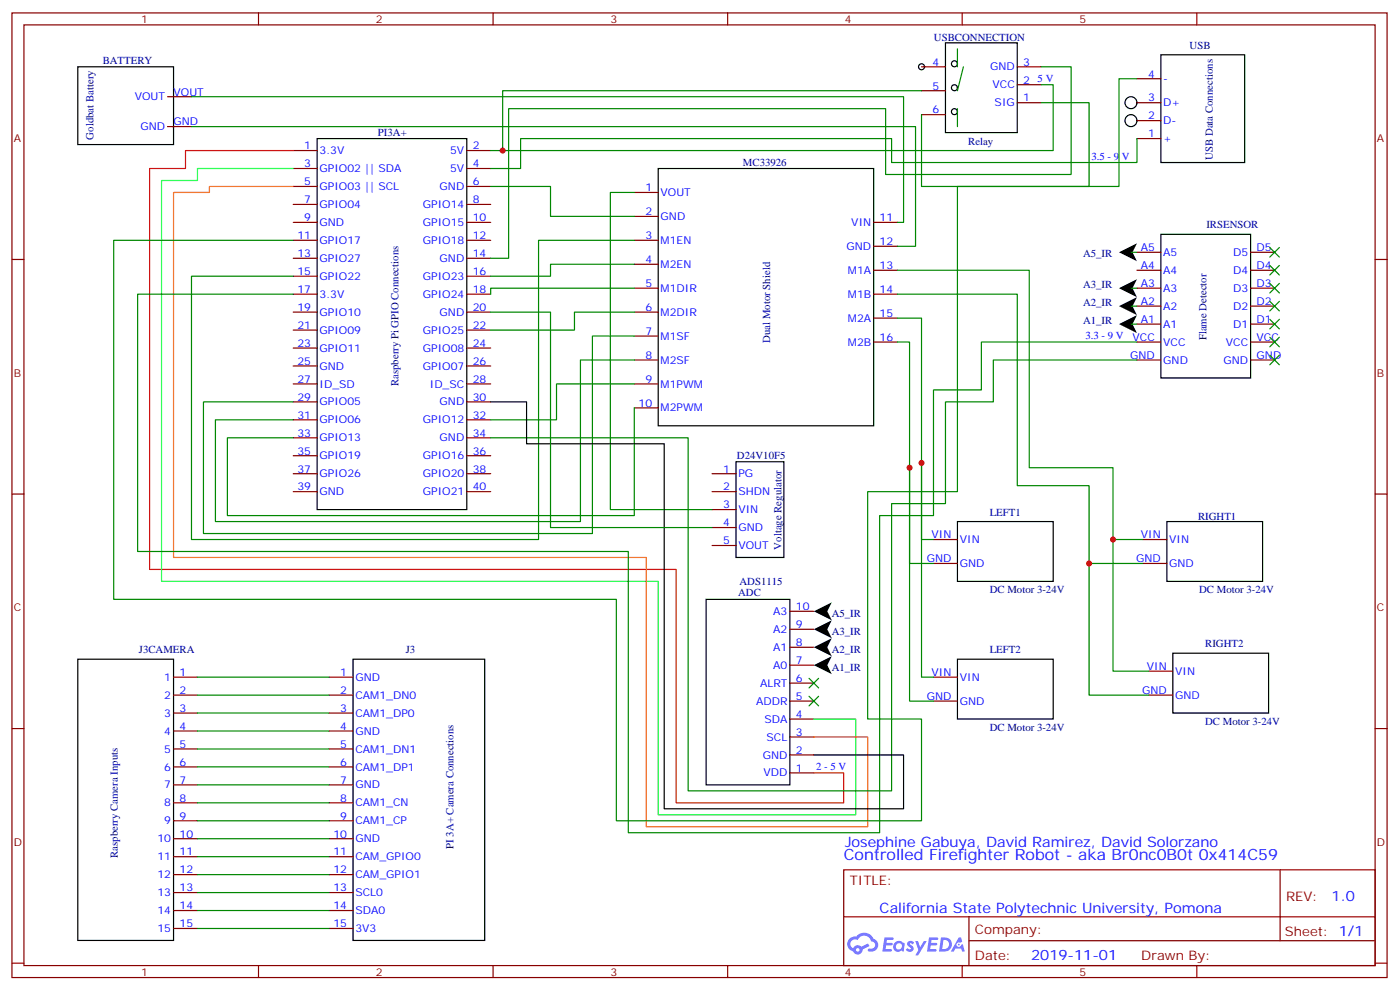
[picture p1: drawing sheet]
<svg xmlns="http://www.w3.org/2000/svg" width="413mm" height="292mm" viewBox="0 0 413 292" stroke-linecap="round" stroke-linejoin="round" font-family="sans-serif">
<g fill="none" stroke="#000" stroke-width=".35">
<circle cx="333.4" cy="35.6" r="1.76"/>
<circle cx="333.4" cy="30.3" r="1.76"/>
</g>
<path d="M329.8 74.4l5.3-2.7-1.3 2.7 1.3 2.6zM329.8 84.9l5.3-2.6-1.3 2.6 1.3 2.7zM329.8 90.2l5.3-2.6-1.3 2.6 1.3 2.7zM329.8 95.5l5.3-2.6-1.3 2.6 1.3 2.7zM239.9 196.1l5.3-2.7-1.3 2.7 1.3 2.6zM239.9 190.8l5.3-2.7-1.3 2.7 1.3 2.6zM239.9 185.5l5.3-2.7-1.3 2.7 1.3 2.6zM239.9 180.2l5.3-2.6-1.3 2.6 1.3 2.6z" fill="#000"/>
<g fill="none" stroke="#870000" stroke-width=".35">
<path d="M3.5 3.8h405.4v284.3h-405.4zM7.1 7.3h398.2v277.3h-398.2zM76.2 3.8v3.5M145.3 3.8v3.5M214.5 3.8v3.5M283.6 3.8v3.5M352.8 3.8v3.5M3.5 76.5h3.6M405.3 76.5h3.6M3.5 145.6h3.6M405.3 145.6h3.6M3.5 214.8h3.6"/>
<path d="M405.3 214.8h3.6M248.7 256.4h156.6v28.2h-156.6zM377.3 256.4v20.9M248.7 270.2h156.5M285.6 277.3h119.6M285.6 270.2v14.2M3.5 283.9h3.6M76.2 284.6v3.5M145.3 284.6v3.5M214.5 284.6v3.5M283.6 284.6v3.5M352.8 284.6v3.5"/>
<path d="M405.3 283.9h3.6"/>
</g>
<g fill="#5487ff">
<path d="M267.7 277.6a1.22 1.22 0 0 1 1.7 .2l-.4 .6a.47 .47 0 0 0-.3-.4 .47 .47 0 0 0-.5 .2l.1 .2a1.14 1.14 0 0 1 .8 1.8 1.14 1.14 0 0 1-1.9 0l-.2-.2 .5-.6 .7 .5a.29 .29 0 0 0 .3-.3 .29 .29 0 0 0-.2-.3 1.04 1.04 0 0 1-.6-1.7z"/>
<path d="M260.7 276.3h2.4l.3 .2-.2 .5-1.8 .1-.1 .8h1.5l.3 .4-.3 .4h-1.6l-.2 1.1h1.7l.2 .3-.2 .3-2.6 .1z"/>
<path d="M273.8 276.3h2.4l.3 .2-.1 .5-1.8 .1-.2 .8h1.6l.3 .4-.4 .4h-1.6l-.1 1.1h1.7l.2 .3-.2 .3-2.6 .1z"/>
<path d="M282.6 276.3h.7l.3 1.3-.6 .3a.69 .69 0 0 0-1 .3 .69 .69 0 0 0 .4 .9 .69 .69 0 0 0 .9-.6l.5-.2 .6 2.2h-.8l-.2-.9h-1.8l-.5 .9h-.8z"/>
<path d="M269.8 277.4h.8l.6 1.8 1.1-1.8h.9l-2.6 4.2h-.8l.9-1.5z"/>
<path d="M277.4 276.3l-.6 4.2h1.3a2.11 2.11 0 0 0 2.5-2.1 2.11 2.11 0 0 0-2.5-2.1zM278.1 277.1a1.39 1.39 0 0 1 1.7 1.4 1.39 1.39 0 0 1-1.8 1.3h-.3z"/>
<path d="M263.7 277.9a1.54 1.54 0 0 0-.1 2.2 1.54 1.54 0 0 0 2.2 .1l.6 .3 .3-2.3-.2-.3h-.4a1.49 1.49 0 0 0-2.4 0zM264 278.9a.94 .94 0 0 1 1.8 0 .94 .94 0 0 1-1.8 0z"/>
<path d="M250.4 276.7a2.18 2.18 0 0 0 1.1 3.7 1.44 1.44 0 0 0 1.6 .9 1.44 1.44 0 0 0 1.2-1.4l2-1.1-.5-.7-1.9 1a1.47 1.47 0 0 0-2.4 .4 1.39 1.39 0 0 1-.7-1.9 1.39 1.39 0 0 1 2-.5 2.12 2.12 0 0 1 2.2-1.3 2.12 2.12 0 0 1 1.9 1.7 1.14 1.14 0 0 1 1.1 1.4 1.14 1.14 0 0 1-1.7 .7 .43 .43 0 0 0-.5 .4 .43 .43 0 0 0 .4 .5 1.98 1.98 0 0 0 2.5-1.2 1.98 1.98 0 0 0-1.2-2.6 3.1 3.1 0 0 0-5.3-.6l-.9 .1zM252.3 280a.55 .55 0 0 1 1.1 0 .55 .55 0 0 1-1.1 0z"/>
<circle cx="282.6" cy="278.4" r=".26"/>
</g>
<g fill="none" stroke="#000" stroke-width=".35">
<path d="M22.9 19.7h28.3v22.9h-28.3zM278.7 12.6h21.2v26.5h-21.2zM342.2 16.2h24.7v31.7h-24.7zM93.5 40.9h44.1v109.3h-44.1zM194 49.7h63.5v75.8h-63.5zM342.2 69.1h26.5v42.3h-26.5zM144.6 118.5h10.6v12.3h40.6v107.6h70.5v-15.9h-26.4M217 136.1h14.1v28.2h-14.1zM282.2 153.7h28.2v17.7h-28.2zM344 153.7h28.2v17.7h-28.2zM208.1 176.7h24.7v54.7h-24.7zM22.9 194.3h28.3v82.9h-28.3z"/>
<path d="M104.1 194.3h38.8v82.9h-38.8zM282.2 194.3h28.2v17.6h-28.2zM345.7 192.5h28.2v17.7h-28.2z"/>
<circle cx="271.6" cy="19.7" r=".88"/>
<circle cx="281.3" cy="18.8" r=".88"/>
<circle cx="281.3" cy="32.9" r=".88"/>
<circle cx="281.3" cy="25.9" r=".88"/>
</g>
<g fill="none" stroke="#870000" stroke-width=".35">
<path d="M271.6 19.7h7.1M299.9 19.7h7M49.4 28.5h7M49.4 37.3h7M271.6 33.8h7.1M271.6 26.7h7.1M299.9 30.3h7M299.9 25h7M335.1 23.2h7.1M335.1 30.3h7.1M335.1 35.6h7.1M86.4 55h7.1"/>
<path d="M86.4 49.7h7.1M86.4 44.4h7.1M137.6 55h7M137.6 49.7h7M137.6 44.4h7M187 56.7h7M335.1 40.9h7.1M86.4 65.5h7.1M86.4 70.8h7.1M86.4 76.1h7.1M86.4 60.3h7.1M137.6 65.5h7"/>
<path d="M137.6 70.8h7M137.6 76.1h7M137.6 60.3h7M187 77.9h7M187 70.8h7M187 63.8h7M257.5 79.7h7.1M257.5 72.6h7.1M257.5 65.5h7.1M335.1 79.7h7.1M335.1 74.4h7.1M368.7 79.7h7"/>
<path d="M368.7 74.4h7M86.4 86.7h7.1M86.4 92h7.1M86.4 97.3h7.1M86.4 81.4h7.1M137.6 86.7h7M137.6 92h7M137.6 97.3h7M137.6 81.4h7M187 99.1h7M187 92h7M187 84.9h7"/>
<path d="M257.5 93.8h7.1M257.5 86.7h7.1M335.1 84.9h7.1M335.1 90.2h7.1M335.1 95.5h7.1M368.7 84.9h7M368.7 90.2h7M368.7 95.5h7M86.4 113.2h7.1M86.4 118.5h7.1M86.4 107.9h7.1M86.4 102.6h7.1"/>
<path d="M137.6 113.2h7M137.6 118.5h7M137.6 107.9h7M137.6 102.6h7M187 113.2h7M187 106.1h7M257.5 100.8h7.1M335.1 100.8h7.1M335.1 106.1h7.1M368.7 100.8h7M368.7 106.1h7M86.4 139.6h7.1"/>
<path d="M86.4 134.3h7.1M86.4 129h7.1M86.4 123.8h7.1M137.6 139.6h7M137.6 134.3h7M137.6 129h7M137.6 123.8h7M187 120.2h7M209.9 139.6h7.1M86.4 144.9h7.1M137.6 144.9h7M209.9 144.9h7.1"/>
<path d="M209.9 155.5h7.1M209.9 150.2h7.1M275.2 159h7M336.9 159h7.1M209.9 160.8h7.1M275.2 166.1h7M336.9 166.1h7.1M51.2 199.6h7M97 199.6h7.1M232.8 180.2h7.1M232.8 185.5h7.1M232.8 190.8h7.1"/>
<path d="M232.8 196.1h7.1M275.2 199.6h7M338.7 197.8h7M51.2 204.9h7M51.2 215.5h7M51.2 210.2h7M97 204.9h7.1M97 215.5h7.1M97 210.2h7.1M232.8 206.7h7.1M232.8 201.4h7.1M232.8 211.9h7.1"/>
<path d="M232.8 217.2h7.1M275.2 206.7h7M338.7 204.9h7M51.2 236.6h7M51.2 231.4h7M51.2 226.1h7M51.2 220.8h7M97 236.6h7.1M97 231.4h7.1M97 226.1h7.1M97 220.8h7.1M232.8 222.5h7.1"/>
<path d="M232.8 227.8h7.1M51.2 257.8h7M51.2 252.5h7M51.2 247.2h7M51.2 241.9h7M97 257.8h7.1M97 252.5h7.1M97 247.2h7.1M97 241.9h7.1M51.2 273.7h7M51.2 268.4h7M51.2 263.1h7"/>
<path d="M97 273.7h7.1M97 268.4h7.1M97 263.1h7.1"/>
</g>
<g fill="none" stroke="#008700" stroke-width=".35">
<path d="M282.2 14.4v5.3M284 19.7l-1.8 7M306.9 19.7h8.8v31.7h-54.6v-19.4h-111.2v44.1h-5.3M56.4 28.5h209.9v37h-1.7M56.4 37.3h213.5v35.3h-5.3M271.6 26.7h-123.4v17.7M282.2 32v5.3M306.9 25h3.5v19.4h-165.8M306.9 30.3h14.1v24.7h-38.8v89.9h-26.4v67h15.8v30h-89.9v-65.2h-148.2v-105.9h52.9M335.1 23.2h-5.3v31.8h-58.2v-21.2M144.6 55h17.7v8.8h24.7M187 56.7h-7.1v93.5h30"/>
<path d="M335.1 40.9v7h-72.3v-7h-109.3v8.8h-8.9M187 70.8h-28.3v88.2h-102.3v-77.6h30M187 77.9h-24.7v3.5h-17.7M264.6 79.7h38.8v58.2h24.7v59.9h10.6M333.4 74.4h1.7M86.4 86.7h-45.8v75.9h144.6v82.9h74.1v-93.5h15.9v-37.1h14.1v-14.1h45.8M144.6 92h17.7v63.5h47.6M187 84.9h-42.4v1.8M187 92h-17.7v5.3h-24.7M187 99.1h-12.4v58.2h-114.6v-38.8h26.4M264.6 86.7h35.3v56.5h21.1v61.7h17.7M264.6 93.8h7v65.2h3.6"/>
<path d="M333.4 84.9h1.7M333.4 90.2h1.7M333.4 95.5h1.7M187 106.1h-15.9v47.6h-107.6v-29.9h22.9M187 113.2h-23v10.6h-19.4M264.6 100.8h3.5v65.3h7.1M335.1 106.1h-42.3v12.4h-14.1v29.9h-15.9v84.7h-60v-104.1h-58.2M187 120.2v31.8h-120v-23h19.4M268.1 137.9v68.8h7.1M271.6 136.5v63.1h3.6M328.1 159h8.8M321 166.1h15.9"/>
<path d="M58.2 199.6h38.8M58.2 204.9h38.8M58.2 210.2h38.8M58.2 215.5h38.8M58.2 220.8h38.8M58.2 226.1h38.8M58.2 231.4h38.8M58.2 236.6h38.8M58.2 241.9h38.8M58.2 247.2h38.8M58.2 252.5h38.8M58.2 257.8h38.8"/>
<path d="M58.2 263.1h38.8M58.2 268.4h38.8M58.2 273.7h38.8"/>
</g>
<path d="M86.4 44.4h-31.7v5.3h-10.6v118.2h155.2v68.7h49.4v-8.8h-8.8" fill="none" stroke="#f00" stroke-width=".35"/>
<path d="M86.4 49.7h-28.2v3.5h-10.6v118.2h146.4v68.8h58.2v-28.3h-12.3" fill="none" stroke="#0f3" stroke-width=".35"/>
<path d="M86.4 55h-24.7v1.7h-10.5v107.6h139.3v79.4h65.3v-26.5h-15.9" fill="none" stroke="#f60" stroke-width=".35"/>
<g fill="#c00">
<circle cx="321" cy="166.1" r=".88"/>
<circle cx="328.1" cy="159" r=".88"/>
<circle cx="271.6" cy="136.5" r=".88"/>
<circle cx="268.1" cy="137.9" r=".88"/>
<circle cx="148.2" cy="44.4" r=".88"/>
</g>
<g fill="#c00" stroke="#008700" stroke-width=".35">
<path d="M374.3 73l2.8 2.8zM377.1 73l-2.8 2.8z"/>
<path d="M374.3 78.2l2.8 2.9zM374.3 81.1l2.8-2.9z"/>
<path d="M374.3 83.5l2.8 2.9zM377.1 83.5l-2.8 2.9z"/>
<path d="M374.3 88.8l2.8 2.9zM377.1 88.8l-2.8 2.9z"/>
<path d="M374.3 94.1l2.8 2.8zM374.3 96.9l2.8-2.8z"/>
<path d="M374.3 99.4l2.8 2.8zM377.1 99.4l-2.8 2.8z"/>
<path d="M374.3 104.7l2.8 2.8zM377.1 104.7l-2.8 2.8z"/>
<path d="M238.5 200l2.8 2.8zM241.3 200l-2.8 2.8z"/>
<path d="M238.5 205.2l2.8 2.9zM241.3 205.2l-2.8 2.9z"/>
</g>
<text font-size="4.6" fill="#00f" x="248.7" y="253.6">Controlled Firefighter Robot - aka Br0nc0B0t 0x414C59</text>
<g font-size="4.2" fill="#00f">
<text x="249.1" y="249.6">Josephine Gabuya, David Ramirez, David Solorzano</text>
<text x="259.3" y="269">California State Polytechnic University, Pomona</text>
<text x="392.5" y="265.7">1.0</text>
<text x="304" y="283">2019-11-01</text>
</g>
<g font-size="3.9" fill="#800">
<text x="250.5" y="261">TITLE:</text>
<text x="379.1" y="265.7">REV:</text>
<text x="287.4" y="275.2">Company:</text>
<text x="378.7" y="275.8">Sheet: 1/1</text>
<text x="287.4" y="282.9">Date:</text>
<text x="336.4" y="282.9">Drawn By:</text>
</g>
<g font-size="3.2" fill="#800">
<text x="41.6" y="6.8">1</text>
<text x="110.8" y="6.8">2</text>
<text x="179.9" y="6.8">3</text>
<text x="249.1" y="6.8">4</text>
<text x="318.2" y="6.8">5</text>
<text x="4.1" y="41.9">A</text>
<text x="405.9" y="41.9">A</text>
<text x="4.1" y="111.1">B</text>
<text x="405.9" y="111.1">B</text>
<text x="4.1" y="180.2">C</text>
<text x="405.9" y="180.2">C</text>
<text x="4.1" y="249.3">D</text>
<text x="405.9" y="249.3">D</text>
<text x="41.6" y="287.6">1</text>
<text x="110.8" y="287.6">2</text>
<text x="179.9" y="287.6">3</text>
<text x="249.1" y="287.6">4</text>
<text x="318.2" y="287.6">5</text>
</g>
<g font-size="3.2" fill="#000080">
<text x="275.3" y="12.1">USBCONNECTION</text>
<text x="350.7" y="14.4">USB</text>
<text x="30.3" y="19">BATTERY</text>
<text x="27.5" y="41.1" transform="rotate(-90 27.5 41.1)">Goldbat Battery</text>
<text x="111.4" y="40.1">PI3A+</text>
<text x="285.4" y="42.6">Relay</text>
<text x="357.6" y="47.1" transform="rotate(-90 357.6 47.1)">USB Data Connections</text>
<text x="219" y="49">MC33926</text>
<text x="355.6" y="67.3">IRSENSOR</text>
<text x="319.3" y="75.6">A5_IR</text>
<text x="319.3" y="84.9">A3_IR</text>
<text x="319.3" y="90.2">A2_IR</text>
<text x="319.3" y="95.5">A1_IR</text>
<text x="227" y="101.1" transform="rotate(-90 227 101.1)">Dual Motor Shield</text>
<text x="355.6" y="100.4" transform="rotate(-90 355.6 100.4)">Flame Detector</text>
<text x="117.5" y="113.8" transform="rotate(-90 117.5 113.8)">Raspberry Pi GPIO Connections</text>
<text x="217.2" y="135.4">D24V10F5</text>
<text x="291.7" y="152">LEFT1</text>
<text x="353.2" y="153.2">RIGHT1</text>
<text x="230.4" y="162" transform="rotate(-90 230.4 162)">Voltage Regulator</text>
<text x="218" y="172.4">ADS1115</text>
<text x="217.6" y="175.6">ADC</text>
<text x="291.7" y="174.9">DC Motor 3-24V</text>
<text x="353.5" y="174.9">DC Motor 3-24V</text>
<text x="245.2" y="182">A5_IR</text>
<text x="245.2" y="187.3">A3_IR</text>
<text x="355.2" y="190.8">RIGHT2</text>
<text x="40.9" y="192.5">J3CAMERA</text>
<text x="119.6" y="192.5">J3</text>
<text x="245.2" y="197.8">A1_IR</text>
<text x="245.2" y="192.5">A2_IR</text>
<text x="291.7" y="192.5">LEFT2</text>
<text x="291.7" y="215.5">DC Motor 3-24V</text>
<text x="355.2" y="213.7">DC Motor 3-24V</text>
<text x="133.7" y="250.2" transform="rotate(-90 133.7 250.2)">PI 3A+ Camera Connections</text>
<text x="34.8" y="252.9" transform="rotate(-90 34.8 252.9)">Raspberry Camera Inputs</text>
</g>
<g font-size="3.2" fill="#00f">
<text x="274.9" y="19.3">4</text>
<text x="291.9" y="20.7">GND</text>
<text x="301.6" y="19.3">3</text>
<text x="338.4" y="22.9">4</text>
<text x="39.7" y="29.6">VOUT</text>
<text x="51.2" y="28.2">VOUT</text>
<text x="274.9" y="26.4">5</text>
<text x="292.6" y="26">VCC</text>
<text x="301.6" y="29.9">1</text>
<text x="301.6" y="24.6">2</text>
<text x="305.9" y="24.1">5 V</text>
<text x="338.4" y="29.9">3</text>
<text x="342.9" y="24.3">-</text>
<text x="274.9" y="33.4">6</text>
<text x="293.2" y="31.3">SIG</text>
<text x="338.4" y="35.2">2</text>
<text x="342.9" y="31.3">D+</text>
<text x="41.4" y="38.4">GND</text>
<text x="51.2" y="37">GND</text>
<text x="338.4" y="40.5">1</text>
<text x="342.9" y="36.6">D-</text>
<text x="342.9" y="41.9">+</text>
<text x="89.7" y="44">1</text>
<text x="94.2" y="45.4">3.3V</text>
<text x="132.7" y="45.4">5V</text>
<text x="139.3" y="44">2</text>
<text x="321.7" y="47">3.5 - 9 V</text>
<text x="89.7" y="49.3">3</text>
<text x="94.2" y="50.7">GPIO02 || SDA</text>
<text x="132.7" y="50.7">5V</text>
<text x="139.3" y="49.3">4</text>
<text x="89.7" y="59.9">7</text>
<text x="89.7" y="54.6">5</text>
<text x="94.2" y="56">GPIO03 || SCL</text>
<text x="129.6" y="56">GND</text>
<text x="139.3" y="59.9">8</text>
<text x="139.3" y="54.6">6</text>
<text x="190.2" y="56.4">1</text>
<text x="194.7" y="57.8">VOUT</text>
<text x="89.7" y="65.2">9</text>
<text x="94.2" y="61.3">GPIO04</text>
<text x="124.6" y="61.3">GPIO14</text>
<text x="139.3" y="65.2">10</text>
<text x="190.2" y="63.4">2</text>
<text x="194.7" y="64.8">GND</text>
<text x="259.3" y="65.2">11</text>
<text x="87.7" y="70.5">11</text>
<text x="94.2" y="71.9">GPIO17</text>
<text x="94.2" y="66.6">GND</text>
<text x="124.6" y="71.9">GPIO18</text>
<text x="124.6" y="66.6">GPIO15</text>
<text x="139.3" y="70.5">12</text>
<text x="190.2" y="70.5">3</text>
<text x="194.7" y="71.9">M1EN</text>
<text x="250.9" y="66.6">VIN</text>
<text x="87.7" y="75.8">13</text>
<text x="94.2" y="77.2">GPIO27</text>
<text x="129.6" y="77.2">GND</text>
<text x="139.3" y="75.8">14</text>
<text x="190.2" y="77.5">4</text>
<text x="249.5" y="73.7">GND</text>
<text x="259.3" y="72.2">12</text>
<text x="336.2" y="74">A5</text>
<text x="342.9" y="75.4">A5</text>
<text x="363.5" y="75.4">D5</text>
<text x="370.4" y="74">D5</text>
<text x="87.7" y="81.1">15</text>
<text x="94.2" y="82.5">GPIO22</text>
<text x="124.6" y="82.5">GPIO23</text>
<text x="139.3" y="81.1">16</text>
<text x="194.7" y="79">M2EN</text>
<text x="250" y="80.7">M1A</text>
<text x="259.3" y="79.3">13</text>
<text x="336.2" y="79.3">A4</text>
<text x="342.9" y="80.7">A4</text>
<text x="363.5" y="80.7">D4</text>
<text x="370.4" y="79.3">D4</text>
<text x="87.7" y="86.4">17</text>
<text x="94.2" y="87.8">3.3V</text>
<text x="124.6" y="87.8">GPIO24</text>
<text x="139.3" y="86.4">18</text>
<text x="190.2" y="84.6">5</text>
<text x="194.7" y="86">M1DIR</text>
<text x="250" y="87.8">M1B</text>
<text x="259.3" y="86.4">14</text>
<text x="336.2" y="84.6">A3</text>
<text x="336.2" y="89.9">A2</text>
<text x="342.9" y="86">A3</text>
<text x="363.5" y="86">D3</text>
<text x="370.4" y="84.6">D3</text>
<text x="370.4" y="89.9">D2</text>
<text x="87.7" y="91.7">19</text>
<text x="94.2" y="93.1">GPIO10</text>
<text x="129.6" y="93.1">GND</text>
<text x="139.3" y="91.7">20</text>
<text x="190.2" y="91.7">6</text>
<text x="194.7" y="93.1">M2DIR</text>
<text x="250" y="94.8">M2A</text>
<text x="259.3" y="93.4">15</text>
<text x="336.2" y="95.2">A1</text>
<text x="342.9" y="91.3">A2</text>
<text x="363.5" y="91.3">D2</text>
<text x="370.4" y="95.2">D1</text>
<text x="87.7" y="96.9">21</text>
<text x="94.2" y="98.4">GPIO09</text>
<text x="124.6" y="98.4">GPIO25</text>
<text x="139.3" y="96.9">22</text>
<text x="190.2" y="98.7">7</text>
<text x="194.7" y="100.1">M1SF</text>
<text x="250" y="101.9">M2B</text>
<text x="259.3" y="100.5">16</text>
<text x="320" y="99.9">3.3 - 9 V</text>
<text x="333.8" y="100.5">VCC</text>
<text x="342.9" y="96.6">A1</text>
<text x="342.9" y="101.9">VCC</text>
<text x="361.3" y="101.9">VCC</text>
<text x="363.5" y="96.6">D1</text>
<text x="370.4" y="100.5">VCC</text>
<text x="87.7" y="107.5">25</text>
<text x="87.7" y="102.2">23</text>
<text x="94.2" y="103.6">GPIO11</text>
<text x="124.6" y="103.6">GPIO08</text>
<text x="139.3" y="107.5">26</text>
<text x="139.3" y="102.2">24</text>
<text x="190.2" y="105.8">8</text>
<text x="194.7" y="107.2">M2SF</text>
<text x="333.1" y="105.8">GND</text>
<text x="342.9" y="107.2">GND</text>
<text x="360.7" y="107.2">GND</text>
<text x="370.4" y="105.8">GND</text>
<text x="87.7" y="112.8">27</text>
<text x="94.2" y="108.9">GND</text>
<text x="124.6" y="108.9">GPIO07</text>
<text x="139.3" y="112.8">28</text>
<text x="190.2" y="112.8">9</text>
<text x="87.7" y="118.1">29</text>
<text x="94.2" y="119.5">GPIO05</text>
<text x="94.2" y="114.2">ID_SD</text>
<text x="126.7" y="114.2">ID_SC</text>
<text x="129.6" y="119.5">GND</text>
<text x="139.3" y="118.1">30</text>
<text x="188.2" y="119.9">10</text>
<text x="194.7" y="114.2">M1PWM</text>
<text x="87.7" y="123.4">31</text>
<text x="94.2" y="124.8">GPIO06</text>
<text x="124.6" y="124.8">GPIO12</text>
<text x="139.3" y="123.4">32</text>
<text x="194.7" y="121.3">M2PWM</text>
<text x="87.7" y="128.7">33</text>
<text x="94.2" y="130.1">GPIO13</text>
<text x="129.6" y="130.1">GND</text>
<text x="139.3" y="128.7">34</text>
<text x="87.7" y="134">35</text>
<text x="94.2" y="135.4">GPIO19</text>
<text x="124.6" y="135.4">GPIO16</text>
<text x="139.3" y="134">36</text>
<text x="87.7" y="139.3">37</text>
<text x="94.2" y="140.7">GPIO26</text>
<text x="124.6" y="140.7">GPIO20</text>
<text x="139.3" y="139.3">38</text>
<text x="213.2" y="139.3">1</text>
<text x="217.7" y="140.7">PG</text>
<text x="87.7" y="144.6">39</text>
<text x="94.2" y="146">GND</text>
<text x="124.6" y="146">GPIO21</text>
<text x="139.3" y="144.6">40</text>
<text x="213.2" y="149.9">3</text>
<text x="213.2" y="144.6">2</text>
<text x="217.7" y="146">SHDN</text>
<text x="213.2" y="155.2">4</text>
<text x="217.7" y="151.3">VIN</text>
<text x="213.2" y="160.4">5</text>
<text x="217.7" y="161.9">VOUT</text>
<text x="217.7" y="156.6">GND</text>
<text x="274.6" y="158.7">VIN</text>
<text x="282.9" y="160.1">VIN</text>
<text x="336.3" y="158.7">VIN</text>
<text x="344.7" y="160.1">VIN</text>
<text x="273.2" y="165.7">GND</text>
<text x="282.9" y="167.1">GND</text>
<text x="334.9" y="165.7">GND</text>
<text x="344.7" y="167.1">GND</text>
<text x="234.6" y="179.8">10</text>
<text x="227.9" y="181.3">A3</text>
<text x="234.6" y="185.1">9</text>
<text x="227.9" y="186.5">A2</text>
<text x="227.9" y="191.8">A1</text>
<text x="234.6" y="190.4">8</text>
<text x="227.9" y="197.1">A0</text>
<text x="234.6" y="195.7">7</text>
<text x="338.1" y="197.5">VIN</text>
<text x="48.4" y="200.7">1</text>
<text x="52.9" y="199.2">1</text>
<text x="100.3" y="199.2">1</text>
<text x="104.8" y="200.7">GND</text>
<text x="224" y="202.4">ALRT</text>
<text x="234.6" y="201">6</text>
<text x="274.6" y="199.2">VIN</text>
<text x="282.9" y="200.7">VIN</text>
<text x="346.4" y="198.9">VIN</text>
<text x="48.4" y="206">2</text>
<text x="52.9" y="209.8">3</text>
<text x="52.9" y="204.5">2</text>
<text x="100.3" y="209.8">3</text>
<text x="100.3" y="204.5">2</text>
<text x="104.8" y="206">CAM1_DN0</text>
<text x="222.9" y="207.7">ADDR</text>
<text x="234.6" y="206.3">5</text>
<text x="273.2" y="206.3">GND</text>
<text x="282.9" y="207.7">GND</text>
<text x="336.7" y="204.5">GND</text>
<text x="346.4" y="206">GND</text>
<text x="48.4" y="211.2">3</text>
<text x="52.9" y="215.1">4</text>
<text x="100.3" y="215.1">4</text>
<text x="104.8" y="211.2">CAM1_DP0</text>
<text x="225.3" y="213">SDA</text>
<text x="234.6" y="211.6">4</text>
<text x="48.4" y="221.8">5</text>
<text x="48.4" y="216.5">4</text>
<text x="52.9" y="220.4">5</text>
<text x="100.3" y="220.4">5</text>
<text x="104.8" y="216.5">GND</text>
<text x="104.8" y="221.8">CAM1_DN1</text>
<text x="226" y="218.3">SCL</text>
<text x="234.6" y="216.9">3</text>
<text x="48.4" y="227.1">6</text>
<text x="52.9" y="225.7">6</text>
<text x="100.3" y="225.7">6</text>
<text x="104.8" y="227.1">CAM1_DP1</text>
<text x="224.8" y="223.6">GND</text>
<text x="234.6" y="222.2">2</text>
<text x="234.6" y="227.5">1</text>
<text x="240.6" y="226.9">2 - 5 V</text>
<text x="48.4" y="232.4">7</text>
<text x="52.9" y="231">7</text>
<text x="100.3" y="231">7</text>
<text x="104.8" y="232.4">GND</text>
<text x="225.1" y="228.9">VDD</text>
<text x="48.4" y="237.7">8</text>
<text x="52.9" y="236.3">8</text>
<text x="100.3" y="236.3">8</text>
<text x="104.8" y="237.7">CAM1_CN</text>
<text x="48.4" y="243">9</text>
<text x="52.9" y="241.6">9</text>
<text x="100.3" y="241.6">9</text>
<text x="104.8" y="243">CAM1_CP</text>
<text x="46.4" y="248.3">10</text>
<text x="52.9" y="246.9">10</text>
<text x="98.3" y="246.9">10</text>
<text x="104.8" y="248.3">GND</text>
<text x="46.4" y="253.6">11</text>
<text x="52.9" y="257.5">12</text>
<text x="52.9" y="252.2">11</text>
<text x="98.3" y="257.5">12</text>
<text x="98.3" y="252.2">11</text>
<text x="104.8" y="253.6">CAM_GPIO0</text>
<text x="46.4" y="258.9">12</text>
<text x="52.9" y="262.7">13</text>
<text x="98.3" y="262.7">13</text>
<text x="104.8" y="258.9">CAM_GPIO1</text>
<text x="46.4" y="269.5">14</text>
<text x="46.4" y="264.2">13</text>
<text x="52.9" y="268">14</text>
<text x="98.3" y="268">14</text>
<text x="104.8" y="269.5">SDA0</text>
<text x="104.8" y="264.2">SCL0</text>
<text x="46.4" y="274.7">15</text>
<text x="52.9" y="273.3">15</text>
<text x="98.3" y="273.3">15</text>
<text x="104.8" y="274.7">3V3</text>
</g>
</svg>
